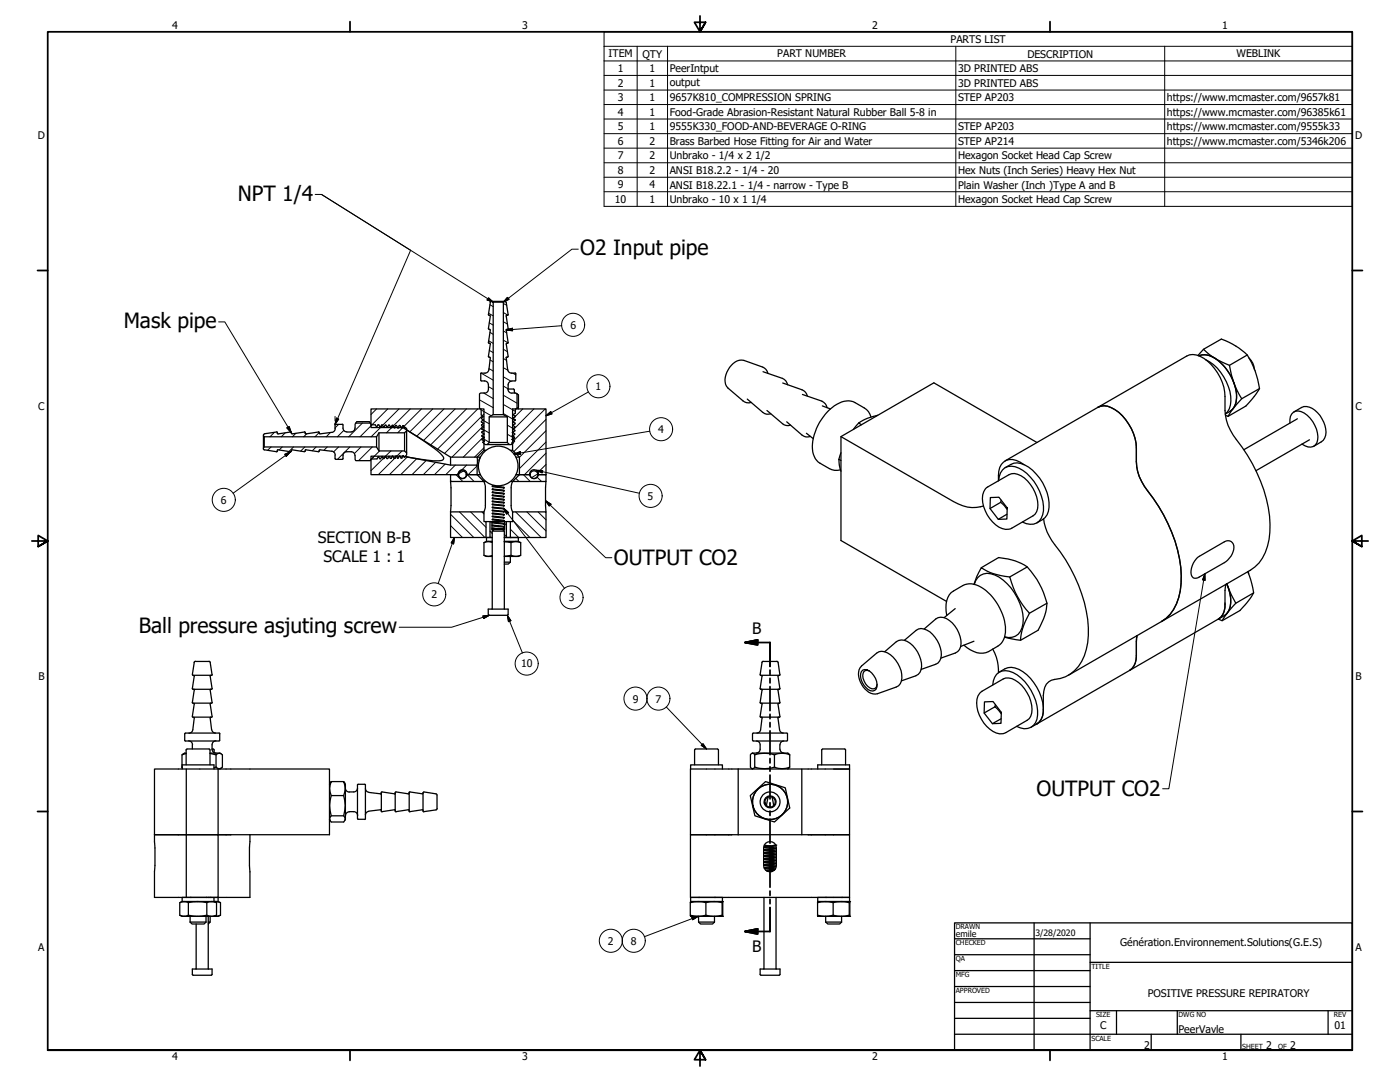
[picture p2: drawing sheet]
<svg xmlns="http://www.w3.org/2000/svg" width="559mm" height="432mm" viewBox="0 0 559 432" stroke-linecap="round" stroke-linejoin="round" font-family="sans-serif">
<!-- layer: Hatch (ANSI) -->
<g fill="none" stroke="#000" stroke-width=".4">
<path d="M195 125l1.8 1M195.1 136l1.7 1M195.3 128.8l1.5 .9M195.3 139.8l1.5 .9M195.5 121.6l1.3 .8M195.6 132.7l1.2 .7M200.9 139.4l1.6 .9M200.9 135.8l1.9 1M200.9 132.1l1.3 .7M200.9 128.4l1.7 .9M200.9 124.7l1.8 1.1M200.9 121.1l1.3 .8"/>
<path d="M191.4 159.6l5.4 3.1M192 148.9l4.8 2.8M193 156.8l3.8 2.3M194.9 154.3l1.9 1.1M195.1 147.1l1.7 1M195.6 143.6l1.2 .8M200.9 157.7l5.5 3.2M200.9 154.1l1.9 1.1M200.9 150.4l3.1 1.7M200.9 146.7l1.9 1.1M200.9 143.1l1.3 .7M204.7 148.9l1.2 .7"/>
<path d="M205.7 156.8l.7 .4M108.2 178.4l-1.4 1.3M109.5 172.5l-1.7 1.8M112.6 178.4l-1.2 1.2M113.9 172.7l-1.6 1.6M117.2 178.4l-1.8 1.7M118.1 172.9l-1.4 1.4M121.7 178.4l-1.7 1.6M122.4 173.1l-1.2 1.2M126.2 178.4l-1.5 1.5M127.4 172.7l-1.7 1.6M130.6 178.4l-1.3 1.3"/>
<path d="M131.9 172.6l-1.7 1.7M135.1 178.4l-2 2M135.2 169.4l-1.5 1.4M137.2 171.8l-2.5 2.5M139.6 178.4l-4.9 4.9M144.1 178.4l-2.6 2.6M144.7 168.8l-5.5 5.5M148.5 169.5l-4.8 4.8M148.6 178.4l-5.5 5.4M150.3 163.2l-2.2 2.2M151.5 180l-3.4 3.4M152.7 169.8l-4.6 4.5"/>
<path d="M154.7 163.2l-6.6 6.7M156 180l-3 2.9M159.3 163.2l-7.5 7.4M160.5 180l-9.5 9.4M161.2 170.2l-2.5 2.5M163.8 163.2l-9.6 9.5M168.2 163.2l-7.4 7.4M172.7 163.2l-9.1 9.1M177.2 163.2l-10.8 10.9M181.7 163.2l-12.6 12.6M186.2 163.2l-14.3 14.3M190.7 163.2l-16.1 16.1"/>
<path d="M192 163.6l4.1 2.3M192.3 171.1l3 1.7M192.7 175l2.6 1.5M192.8 167.8l2.5 1.3M193.2 178.7l-3.8 3.7M193.2 174.2l-8.3 8.2M193.2 169.7l-12.8 12.7M193.2 165.2l-15.8 15.8M200.9 165l4.6 2.8M200.9 161.4l4.8 2.7M202.5 173.3l2.7 1.6M202.5 169.7l2.3 1.3"/>
<path d="M208.7 163.2l-4.1 4.1M213.1 163.2l-8.5 8.6M217.6 163.2l-13 13.1M217.9 176.4l-10.6 10.6M217.9 171.9l-10.6 10.6M217.9 167.4l-12.8 12.8M148 183.4l-.4 .4M153.9 182.1l-5.8 5.7M157.5 182.9h.1M162.6 182.4l-7.2 7M166.3 183.1l-6.3 6.3M170.1 183.8l-5.6 5.6"/>
<path d="M173.9 184.5l-4.9 4.9M177.7 185.2l-4.3 4.2M179.8 191.8l.4 .4M181.7 185.6l-3.8 3.8M182 189.4l2.7 2.8M185.5 187.7l-2.6 1.5M186.2 185.6l-3.8 3.8M186.5 189.4l2.7 2.8M190.4 185.9l-3.5 3.5M205.9 190.9l1.2 1.3M208.9 189.4l2.7 2.8M214.3 190.4l1.9 1.8"/>
<path d="M214.8 189l-2.6 1.6M217.9 185.4l-3.4 3.4M217.9 180.8l-8.5 8.6M217.9 189.4v.1M179.8 214.2l.3 .3M179.8 209.7l4.8 4.8M179.8 205.2l9.3 9.3M183.4 204.3l10.1 10.2M187.8 204.3l6.2 6.1M192.3 204.3l.9 .8M195.6 212l.9 .9M196.2 208.2l.1 .1"/>
<path d="M201.3 213.2l.8 .9M201.4 208.9l.7 .7M203.7 211.2l3.3 3.3M204.6 207.6l6.9 6.9M205.8 204.3l10.2 10.2M210.3 204.3l7.6 7.6M214.8 204.3l3.1 3.2"/>
</g>
<!-- layer: Visible (ANSI) -->
<g fill="none" stroke="#000" stroke-width=".51">
<path d="M195.4 125.9l.2 .2-.7 5 .6 .3M195.4 131.4l.2 .3-.7 5 .6 .3M195.4 137l.3 .3-.8 4.9 .3 .3M195.5 125.9l-.6-.4 .7-4.8 .3-.4h.6l.3 .3v44.9l-1.5 .9v10.2l-.9 .8h-.8l-.9-.9 .7-.4M196.5 120.3h4.7M196.8 120.6h4.1M201.5 120.3l-.6 .3v44.9l1.6 .9v10.2l.8 .8h.8l.5-.5-.2-.1 1-.6v-.3l-1-.6 1-.5v-.3l-.9-.6 .9-.5v-.3l-.9-.6 1-.5-.9-.9 .9-.5v-.4l-.9-.5 .9-.5v-.4l-.8-.5 .9-.5v-.4l-.9-.5 1-.8-1-.6 1-.6v-1.7l.7-.3v-5.7l-.5-.4h-1.6M201.6 120.3l.5 .4 .7 4.8-.8 .6M202.1 126.2l.7 4.9-.7 .6 .7 5-.7 .6 .7 4.9-.5 .4M480.4 139.4l7.1-4.1a29 29 0 0 1 10.3 6.4 33.5 33.5 0 0 1 4.9 13.4l-2.1 3.1-3.3 3.9-7.1 4.1M191.9 149.2v2.6l.2 .2M192.1 148.8l-.3 .3"/>
<path d="M192.2 152a2.16 2.16 0 0 1 2.7 1.1v2.2a1.56 1.56 0 0 1-1.5 1.6l-1.6-.1-.4 .4v5.7l.6 .3 .1 2.4 .9 .6-.8 .6v.3l.8 .5-.8 .5v.4l.9 .5-.9 .5v.4l1 .5-.9 .9 .9 .5-.9 .6 .9 .8-.9 .6v.3l1 .5-.9 .6v.3l1 .6M195.1 147.5l-.3 .9a2.58 2.58 0 0 1-2.6 .5M195.2 142.6h.3M195.4 142.6l.2 .2-.5 4.8M202.1 142.8l.5 4.7 .4 .9a2.58 2.58 0 0 0 2.6 .5M202.3 142.5l-.3 .3M202.8 155.4l.6 1.2 .9 .3M202.8 155.3h2.1l.4 .3M204.3 152.1l-.9 .3-.5 .7-.1 2.2M204.3 152h1.3M205.3 155.6v1.2M205.6 148.8l.3 .3"/>
<path d="M205.8 151.8l-.2 .2M205.9 149.2v2.6M206.4 157.2l.5 .4v4.9l-.5 .4M298.3 159.3l6.2 5.3a3.2 3.2 0 0 0 3.2 .6M304.5 148.3l7.8 2.7a3.4 3.4 0 0 1 2.1 2.5M306.5 149a3.5 3.5 0 0 0-2.1-2.5l-7.5-2.7a6.3 6.3 0 0 0-6.8 4.7l-.3 1a5.2 5.2 0 0 0 .8 5.4l6 5.1a3.3 3.3 0 0 0 3.2 .6M312.4 152.8l7.8 2.8a3.5 3.5 0 0 1 2.1 2.5M320.3 157.4l7.7 2.7a3.7 3.7 0 0 1 2.1 2.6M478.2 141.9l2.2-2.5a28.8 28.8 0 0 0 10.3 6.4l1.8 7M481.3 143.6a18.9 18.9 0 0 1 9.8 18.1l-.4 1.4-1.6 2.1 1.9-1.1M492.5 152.8a17.8 17.8 0 0 0-10.3-11.1l-1.4-.2-2.3 .5a8.1 8.1 0 0 1 8.7 2.7 19.5 19.5 0 0 1 6.3 14.6 6.2 6.2 0 0 1-2.5 4.8M492.5 152.8a11 11 0 0 1-.2 10.2l-1.3 1.1"/>
<path d="M492.5 152.8l3.1 6.3-3.3 3.9-2.1 3.2-1.1-.5M497.8 141.7l-7.1 4.1M498.5 142.8a6.9 6.9 0 0 1 2.2 4.6M502.7 155.1l-7.1 4M105.1 179l.5 .6M105.2 179l.3-.6h44.8l1 1.6h10.2l.8 .8v.7l-.9 1-.5-.6M105.2 174v4.7M105.5 174.3v4.1M105.6 179.5l4.8 .8 .3-.3M110.4 172.3l.3 .3M110.7 172.7v.2M110.7 179.8v.2"/>
<path d="M111 179.5l5 .8M111 179.5l-.3 .2M116 172.4l-5 .8-.3-.3M116 172.3l.3 .3M116.3 172.7v.2M116.3 179.8v.2M116.3 179.7l.3-.2 4.9 .8M116.3 180l-.3 .3M121.5 172.3l.4 .6M121.5 172.4l-4.9 .7-.3-.2M121.9 179.8l-.4 .4M122.1 179.5l5 .8 .3-.5"/>
<path d="M122.1 179.5l-.3 .2M127.1 172.3l.3 .2v.4M127.1 172.4l-5 .8-.3-.3M127.4 179.7l.3-.2 4.7 .6M132.4 172.5l-4.7 .6-.3-.2M133.7 169.6v1.5M133.8 171l-.6 1.2-.8 .4M133.8 169.6l.2-.2 2.6-.1 .3 .3M136.9 169.6a2.28 2.28 0 0 0 .6 2.5l.9 .2M138.4 172.4h1.8M140.2 172.3l1.2-.6 .6-2.9h5.8l.3 .7h1.7l.5 .9 .6-.9h.3l.6 1 .8-.9 .6 1 .5-.9h.4l.5 .9 .5-.9h.3l.6 .9 .5-.9h.3l.6 1 .5-.9h.3l.6 1 .6-1 .8 1 .6-.9h.3l.5 .9 .2-.2 .5 .5v.8l-.8 .8h-10.2l-1 1.6h-44.8l-.3-.3v-.6l.4-.2 4.8-.8M142 168.8l.4-.5h5l.4 .5"/>
<path d="M148.1 163.2h45.1v16.5l-2.8 2.7h-10.6l-19-11.8h-12.7zM150.3 174.3v4.1M151.3 172.7v7.3M156 170.6h.1M157.5 170.6l-.1 .1M158.8 170.8h.1M158.9 170.6l-.1 .2M160.2 170.8h.1M160.3 170.6v.2M161.5 172.7v7.3M162.3 171.6l10 6.6a9.7 9.7 0 0 1 4.8 4.8l-.3 .5a14 14 0 0 1-7.6 0l-7.5-1.3M162.3 171.9v8.9"/>
<path d="M193.2 179.7h.7M193.2 176l.2 .1M193.2 174.6h.1M193.2 173.2h.1M193.2 171.8h.1M194.4 177.4h8.9M195.3 166.4h7.2M195.3 176.6h7.2M196.8 165.5h4.1M203.8 179.7h.8M204.4 175.3l.2 .2M204.5 173.9l.1 .2"/>
<path d="M204.5 172.6h.1M204.5 172.5v.1M204.6 163.2h13.3v26.2h-3.2h3.2v2.8h-13.3l2.7-2.8h4.3h-4.3v-7l-2.7-2.7zM206.9 162.6v.6M306.1 163.8l6.3 5.3a3.2 3.2 0 0 0 3.1 .6M314 168.3l6.2 5.4a3.3 3.3 0 0 0 3.3 .5M321.9 172.9l2.7 2.2M328.2 162l3.3 1.2M335.7 174.2l44.9 26a14.1 14.1 0 0 0 12 1.7M342.7 168.8l-2.1 2.6M342.7 168.8l1.2 .7M347.7 166.4a5.7 5.7 0 0 0-2.7-3.6l-3.8-2.1a8.3 8.3 0 0 0-9.1 2 20.6 20.6 0 0 0-7.7 17.7l1 2.7 .6 .7a17.4 17.4 0 0 0 6 3.7l1.1 .2 2.4-.2"/>
<path d="M350.3 165.7l-4.1 1.2-3.5 1.9M413.9 176.6l-41.2-23.8-37 21.4v41.5l42.1 24.3M438.2 162.6a6.1 6.1 0 0 1 6.9 .9 20.3 20.3 0 0 1 8.5 15.3 22.8 22.8 0 0 0 2.1 13.4l1.1 1.9a62.7 62.7 0 0 1 14.7 35.6 21.7 21.7 0 0 1-6 17.1l-1.9 1.2M438.2 162.6l35.4-20.5a7.5 7.5 0 0 1 8.4 2 19.8 19.8 0 0 1 6.9 14.1 22.1 22.1 0 0 0 4.6 17.2 59.7 59.7 0 0 1 13.4 33.8 21.6 21.6 0 0 1-6 17.1l-1.9 1.3-72.5 41.8M438.2 162.6l-37.1 21.4M514.9 168.8a4.1 4.1 0 0 1 2.2-4.7 7.4 7.4 0 0 1 6.8 4.1 9.9 9.9 0 0 1 1.7 8.6 3.7 3.7 0 0 1-5.9 .4M516.4 164.4l3.1-1.8a5.6 5.6 0 0 1 6.4 2.1 10.1 10.1 0 0 1 2.9 10.1l-.6 .9-.8 .6-3 1.8M517.8 167.1l-21.3 12.4M522.7 175.5l-21.4 12.3M132.4 180l1.1 .7 .3 .9M133.7 181.6v1.5M133.8 183l2.9 .3 .2-.3"/>
<path d="M148.1 182.1h12.7l19 3.5h10.6v3.8h-4.3h4.3l2.8 2.8h-13.4v-2.8h3.3h-35zM156.7 182v.1M158.1 181.9v.2M159.5 181.9l-.1 .2M160.8 182.1h.3M160.9 181.9l-.5 .9h-.3l-.6-.9-.8 1-.6-1-.6 1h-.3l-.5-.9-.6 .9h-.3l-.5-.8-.6 .9h-.3l-.5-.9-.9 .9-.5-.9-.6 1h-.3l-.6-.9-.5 .9-2.4 .1-.3 .6h-5.8l-.4-2.5-.5-.7-.9-.3-2.7 .3a2.33 2.33 0 0 0-.6 2.5M160.9 181.9l-.1 .2M179.8 182.4v3.2M179.8 192.2v12.1M190.4 189.4h1.4M191.7 182.6l-.5 1.4M191.8 182.4h-1.4v3.2"/>
<path d="M193.9 192.2h-.7l.5 2v8.1l-.5 2M196.5 198.8h.3zM196.5 197.7h.3zM196.5 196.5h.3zM196.5 195.3h.3zM196.5 194.1h.3zM196.5 198.8l.3 .3 4.2 .4M196.5 197.7l4.5 .7M196.5 196.5l4.5 .7M196.5 195.3l4.5 .7M196.5 194.1l4.5 .7M196.8 198.8l4.2 .4 .2 .3"/>
<path d="M196.8 200l4.2 .4 .2 .3M196.8 197.5l4.4 .7M196.8 196.3l4.4 .7M196.8 195.1l4.4 .7M196.8 193.9l4.4 .7M200.9 199.5h.3zM200.9 198.2h.3zM200.9 197h.3zM200.9 195.8h.3zM200.9 194.6h.3zM203.8 192.2h.8l-.6 2v8.1l.6 2M206 189.4h1.3"/>
<path d="M206 182.4h1.3M217.9 192.2v12.1M334.8 183.3l.2 2.4 .7 2.4M334.8 183.3l.9 .5M335.7 180.7l-.9 2.6M393.3 195.1l9.5-5.7a6.6 6.6 0 0 1 7.3 2.6 12.8 12.8 0 0 1 3.7 12.2l-1.5 1.7-8.5 4.9a5.7 5.7 0 0 1-6.4-1.4 14.1 14.1 0 0 1-5.2-11.9zM395.3 198.6l3.4-.2 3.3 4.3-.1 4.4-3.4 .2-3.3-4.4zM398.6 191.8a5.2 5.2 0 0 1 6.5-5.6 18.6 18.6 0 0 1 11.4 17.6 5.3 5.3 0 0 1-2.8 4.9 5.3 5.3 0 0 1-5.6-.4M399.6 199.6l-.2 .9M401.2 186.6a7 7 0 0 1 9.4-.2 19 19 0 0 1 7.9 17.6 6.6 6.6 0 0 1-4.6 4.7M408.8 185.5a7.9 7.9 0 0 0-7.2-1.8 5.9 5.9 0 0 0-3.1 6.1v2.1M179.8 204.3h13.4v3.9h.8v6.3h-14.2z"/>
<path d="M194 208.2h1.6M194.2 216.1h2.3zM194.2 214.5v1.6M194.2 216.1l-.9 .4M196.3 208.2h-.7v6.3h.9h-2.5M196.3 208.2v3.1l.7 .2M196.3 208.2h5.1M196.5 200h.3zM196.5 201.2h.3zM196.5 202.4h.3zM196.5 203.6h.3zM196.5 204.9h.3z"/>
<path d="M196.5 206.1h.3zM196.5 207.3h.3zM196.5 208.5h.3zM196.5 209.7h.3zM196.5 211.3h.3zM196.5 210.9l.6 .2M196.5 200l.3 .3 4.2 .4M196.5 201.2l.3 .3 4.2 .4M196.5 202.4l.3 .3 4.2 .4M196.5 203.6l.3 .3 4.2 .4M196.5 204.9l.3 .2 4.2 .4M196.5 206.1l4.5 .7"/>
<path d="M196.5 207.3l4.5 .7M196.5 208.5l4.5 .7M196.5 209.7l4.5 .7M196.5 216.5a3.5 3.5 0 0 0-3.3 0v5.1a3.5 3.5 0 0 0 3.3 .1M196.5 212l.6-.7h3.6l.6 .7M196.5 212l-.1 31.1M196.5 211.3h.1M196.5 212h4.8M196.7 210.7v.3zM196.7 211.1h.4M196.8 201.2l4.2 .4 .2 .3M196.8 202.4l4.2 .4 .2 .3"/>
<path d="M196.8 203.6l4.2 .4 .2 .3M196.8 204.8l4.2 .4 .2 .3M196.8 206l4.4 .6M196.8 207.1l4.4 .7M196.8 208.3l4.4 .7M196.8 209.5l4.4 .7M196.8 210.8h.3M197 211.3h.1M197.1 210.8l.1 .5M197.1 211.1l3.9 .2M197.1 210.8l4.1 .3M200.7 211.3h.1"/>
<path d="M200.9 211.1h.3zM200.9 200.7h.3zM200.9 204.3h.3zM200.9 205.5h.3zM200.9 206.6h.3zM200.9 207.8h.3zM200.9 209h.3zM200.9 210.2h.3zM201.1 201.7v.3zM201.1 202.9v.3zM201.3 216.1h5.6M201.3 212l.1 31.1"/>
<path d="M202.1 208.2h-.7v3.1l-.6 .2M202.1 208.2v6.3h-.8h5.6v1.6M202.1 208.2h1.6M202.1 214.5h1.6M204 216.5v5.1M204.6 204.3h13.3v10.2h-14.2v-6.3h.9zM206.9 216.1l.9 .4a4.4 4.4 0 0 0-3.8 0l-2.7-.3M207.8 216.5v5.1M399.4 200.5l2.6 2.8M399.4 200.5l-4.2 2.4M401.9 205.2l-3.4 2.1M416.6 207.1a19.9 19.9 0 0 0 4.3 10.2 59.8 59.8 0 0 1 13.5 33.1 22.5 22.5 0 0 1-5.5 17.2 12.5 12.5 0 0 1-8 3.5 4.9 4.9 0 0 0-4.3 4.7l-.2 7.3a6.3 6.3 0 0 1-2.6 5.8"/>
<path d="M193.3 221.7l.9 .4h2.3M201.3 222.1a6.1 6.1 0 0 1 4.6 0l1.9-.5-.9 .5zM201.3 224.3h2.4M203.7 224.3l-.8 .8h-1.6M203.7 222.1v2.2M388.7 233.2l1.1-3 1.9-3.6a23.3 23.3 0 0 0 11.3 3.7 33.7 33.7 0 0 0 7.9 14.4 23.5 23.5 0 0 0-3.5 10.8l-6.5-1.2M388.9 233.2a5.5 5.5 0 0 1 8.2-3.7 21 21 0 0 1 11.2 19.4 5.5 5.5 0 0 1-7.3 5.2M391.7 226.6l6.9-4.1a23 23 0 0 1 11.4 3.8 33.7 33.7 0 0 1 7.9 14.4 23.5 23.5 0 0 1-3.6 10.8l-6.9 4M410 226.3l-7 4M478 222.4l10.7-6.2a2.51 2.51 0 0 1 3 .1 2.51 2.51 0 0 1 .7 3l-1 2.6-2 2.2-10.7 6.2a1.99 1.99 0 0 1-2.4 .3 1.99 1.99 0 0 1-.9-2.3l.2-1.7 .7-1.9zM489.3 233.2l-.4 2.4v5.6a6.3 6.3 0 0 1-2.6 5.8M489.6 233a13 13 0 0 1 .8 10.8l-.8 1.1-1 .8a7.1 7.1 0 0 0 2.6-7.3z"/>
<path d="M489.7 233l1.9 4.6 1.7 3.1-3.4 3.9-2.1 3.1-1.5-.6M498 228.2l1.2 3 1.2 5.4-2.8 4-2.7 3-7.1 4.1M498.2 228l.2 1M500.4 236.6l-7.1 4.1M194.9 245.2v-2.1h7.9v2.1l-.3 .4h-7.2l-.4-.4M361 255.5l4.6-3.9a5 5 0 0 1 6.6 1.6 10.1 10.1 0 0 1 2.9 10.5l-.7 .9-1 .5-5.7 2M368.9 251l4.6-4a5 5 0 0 1 6.6 1.6 10.2 10.2 0 0 1 2.9 10.6l-1.7 1.4-5.8 2M377.9 245.6a10.1 10.1 0 0 1 1.8-9.1 17.2 17.2 0 0 1 6.3-3.4 10.9 10.9 0 0 1 9.4 4.3 20.3 20.3 0 0 1 5.7 16l-.5 1.9-1 1.5a19.9 19.9 0 0 1-6.1 3.7 9.2 9.2 0 0 1-8.8-3M381.3 242.9l-4.5 3.6M388.7 255.9l-5.3 2.1M396.2 259a17.8 17.8 0 0 1 2.3 9.5M417.9 240.7l-7 4"/>
<path d="M453.8 253.7l-.2 1.1a34.7 34.7 0 0 1-.5 9.8l-1.2 2.2-1 .7M486.3 247l-35.4 20.5M488.6 245.7l-2.3 1.3M488.9 240.6a6.9 6.9 0 0 1-2.6 6.4M76.8 274.8l.3 .3h7.3l.3-.3M77.3 269.6l.2 .2-.7 5M77.3 275l.3 .3M77.5 264.4l.5-.5 5.7 .1 .2 .4 .7 4.8M77.5 264.4l-.7 4.8M77.5 275.3l-.7 5.1M84.2 269.5l-.3 .3 .7 5M84.2 275l-.3 .3 .7 5.1"/>
<path d="M84.7 269.2l-.2 .3h-7.4l-.3-.3M303.4 274.8l.3 .3h7.3l.3-.3M303.9 269.6l.3 .2-.8 5M303.9 275l.3 .3M304.2 275.3l-.8 5.1M310.8 269.6l-.2 .2 .7 5M310.8 275l-.3 .3 .8 5.1M311.3 269.2l-.1 .3h-7.6l.6-5.4 .4-.2 5.7 .1 .3 .4 .7 4.8M343.9 268a2.48 2.48 0 0 1 4 .5 6 6 0 0 1 1.8 6.5 2.46 2.46 0 0 1-4.1-.6 6 6 0 0 1-1.7-6.4zM343.9 265.8l6-5.1a5 5 0 0 1 6.6 1.6 9.8 9.8 0 0 1 2.8 10.6l-.7 .8-.9 .5-7.5 2.7a6.3 6.3 0 0 1-6.8-4.7l-.4-1.1a5.2 5.2 0 0 1 .9-5.3zM347 267.8l-.9-.3a1.71 1.71 0 0 0-1.7 2.1 5.4 5.4 0 0 0 4.4 5.3l.6-.3 .7-1.5M353.1 260.1l4.7-4a5 5 0 0 1 6.6 1.6 10.2 10.2 0 0 1 2.8 10.6l-1.6 1.4-5.8 2"/>
<path d="M391 276.7l1-.9 8.4-4.8a6.5 6.5 0 0 1 7.4 2.5 13 13 0 0 1 3.6 12.3l-.6 1-.8 .7-8.5 4.9a5.5 5.5 0 0 1-6.4-1.4 13.1 13.1 0 0 1-4.8-13.3zM396.2 273.4a5.3 5.3 0 0 1 2.5-5.1 5.3 5.3 0 0 1 5.7 .1 18.8 18.8 0 0 1 9.5 18.6 5.1 5.1 0 0 1-8.1 2.9M398.8 268.2a7 7 0 0 1 9.4-.2 18.8 18.8 0 0 1 8 17.6l-1.4 2.5-1 .8M450.9 267.5l-37.1 21.4M73.7 292.8v2.6l.3 .3M74 292.5h13.4M74 295.7h13.4M74 292.6l-.2 .2M74.6 299l-.3 .3v5.9M74.7 298.9h8.8M75.3 295.7l.9 .3 .6 1.2M76.8 297.2v1.7"/>
<path d="M76.8 280.3l.3 .4M76.9 291.2l-.6 1.2-.9 .2M77 280.6h7.4M77 286.2h7.4M77.3 286.3l.2 .2-.5 4.7M77.3 280.7l.2 .2-.7 5 .3 .4M83.5 299l.3 .3v5.9M84.2 280.6l-.3 .3 .7 5M84.2 286.2l-.3 .3 .6 4.7M84.5 291.2l.4 .8 1.1 .5M84.6 297.2v1.8M84.6 298.9h.5"/>
<path d="M84.6 299l.7 1.2 .9 .3M84.7 280.3l-.3 .4M84.7 285.9l-.3 .4M85.1 299l.4 .3v1.1M86.2 295.7l-1.3 .6-.3 .9M87.5 292.5l.3 .3M87.7 292.8v2.6l-.2 .3M277.6 298.9h8.8M277.6 299l-.4 .3v5.9M286.4 299l.4 .3v5.9M300.4 292.8v2.7M300.4 295.4l.2 .3"/>
<path d="M300.6 295.7h13.5M301.9 295.7l.9 .3 .5 .7 .1 2.3M303.4 299l-.6 1.2-.9 .3M303.4 280.3l.3 .4M303.6 291.2l-.7 1.1-.8 .2M303.7 280.6h7.3M303.7 286.2h7.3M303.9 280.7l.3 .2-.8 5 .3 .4M303.9 286.2l.3 .3M304.2 286.5l-.6 4.7M310.8 280.7l-.2 .2 .7 5M310.8 286.2l-.3 .3 .6 4.7"/>
<path d="M311.2 291.2l.3 .8 1.1 .5M311.3 297.2v1.8M311.3 280.3l-.2 .4M311.3 285.9l-.2 .4M311.3 299l.3 .9 1.2 .6M312.8 295.7l-.8 .3-.7 1.2M314.1 292.5l-13.5 .1-.2 .2M314.1 292.6l.2 .2M314.3 292.8v2.6l-.2 .3M328.3 299l-.3 .3v5.9M328.4 298.9h8.8M337.2 299l.3 .3v5.9"/>
<path d="M392.9 280.1l3.5-.1 3.3 4.3-.2 4.4-3.4 .1-3.3-4.3zM397.1 282.1l2.6 2.8M397.1 282.1l-4.3 2.4M397.3 281.2l-.2 .9M399.6 286.8l-3.5 2M413.8 288.9l-2.3 1.3M72.6 306.1h.1M72.6 301.2v4.9M72.7 306.9h-11v26.2M74.3 300.5h-.6l-1.1 .7 1.7-.5M74.4 306.9v51.2M83.8 300.7l2.4 .5a1.59 1.59 0 0 1 2.6 0v4.9a1.59 1.59 0 0 1-2.6 0"/>
<path d="M83.8 300.5h4l.4 .3M85.4 306.9v-1.7h-12.7v1.7h58.8v26.2h-69.8M86.2 306.1l-.8 .3M86.2 301.2v4.9M87.1 306.9v26.2M88.2 306.6l-.4 .3M131.5 313l.7-1.1a6.5 6.5 0 0 0 0 5.6 13.1 13.1 0 0 0 0 8.1l-.2 .3a1.42 1.42 0 0 0 .2 2.1h5l.2-.3a1.43 1.43 0 0 0-.2-2.1 13.1 13.1 0 0 0 0-8.1 6.5 6.5 0 0 0 0-5.6l.7 1.1v14l-.3 .5M132.2 317.5h5M132.2 311.9h5M137.9 314.5l.6 1.3 .9 .3M142.7 314.5l-.3 .9-.7 .6h-2.3M142.9 313h2.7l.3 .3v13.4l-.3 .3h-2.7"/>
<path d="M143 313l-.3 .3v13.4M145.9 314.7l.2 .8 1.1 .7M147.2 316.2l4.7 .7 .3-.3M157.8 316.6l-.3 .3-5-.9-.3 .2v7.6l.3 .2M163 316.8l-5.2-.6-.1 7.5 .4 .3M163.3 316.3l.3-.3 5 .8 .2-.2M163.3 316.3v7.4M163.3 316.6l-.3 .3M168.8 316.3v7.4l.4 .3M169.2 316l5.2 1.1v5.6M169.2 316.1l-.3 .2M275.6 306.9v26.2h6.3"/>
<path d="M275.6 306.9h19M275.7 306.9v-1.7h12.7v1.7M294.6 306.9h25.4v26.2h-25.4M294.6 306.9v26.2M299.5 317.5l6.1-5.6 7.8 2.5 1.8 8.1-6.1 5.5-7.8-2.4zM300 300.7l14.4-.2 .8 .7M300 306.7l.4 .2M301.2 306.1a12.5 12.5 0 0 0 7.9 0 7.6 7.6 0 0 0 6.1 0l-.8 .8M301.2 301.2v4.9M306.6 318.1l-.7 3.3M308.2 318.1l.6 3.3M309.1 301.2v4.9"/>
<path d="M315.2 301.2a7.6 7.6 0 0 0-6.1 0 12.5 12.5 0 0 0-7.9 0 .9 .9 0 0 0-.8-.6 .9 .9 0 0 0-.9 .6v4.9a.9 .9 0 0 0 .9 .7 .9 .9 0 0 0 .8-.7M315.2 301.2v4.9M320 306.9h19.1M326.4 306.9v-1.7h12.7v1.7M332.7 306.9h6.4M339.1 306.9v26.2h-6.4M61.7 333.1v25h12.7M74.4 333.1h12.7v25h-12.7M99.8 333.1v25h-12.7M131.5 327l.3 .5M132.2 325.6h5M139.4 323.9l2.3 .1 .7 .6 .3 .9"/>
<path d="M139.4 324l-.9 .3-.6 1.2M142.7 326.7l.3 .3M147.2 323.8l-.8 .3-.5 1.2M152.2 323.4l-.3-.2-4.7 .5M157.8 323.4l-.3-.2-5 .7M163 323.2l.3 .2M163 323.2l-4.9 .7M163.3 323.7l.3 .3M168.6 323.2l.3 .2M168.6 323.2l-5 .7M174.5 322.7l-.5 .5-4.8 .7M281.9 333.1h-6.3v25h63.5v-25h-6.4"/>
<path d="M281.9 333.1h12.7M305.1 337.2l2.3 .4M305.6 336.5a2.54 2.54 0 0 1 2.7-.5 2.54 2.54 0 0 1 1.6 2.4v7a2.54 2.54 0 0 1-2.6 2.5 2.54 2.54 0 0 1-2.5-2.5v-7l.2-1zM305.8 339.2l3.2 .3 .8 .3-.3 .2-4.3 .5M305.8 338l4 .6-.3 .2-4.3 .5M308.9 337.4h.1M309.5 339.7l-4.3 .5-.2 .2 3.9 .6M309.5 338.5l-4.3 .5-.2 .2 3.9 .6M309.5 337.3l-4.3 .5-.2 .2 .8 .3 3.1 .3M309.6 337.2l-.8 .2M309.8 337.4l-4.6 .7M320 333.1h12.7"/>
<path d="M72.7 359.8v-1.7h12.7v1.7h1.7M72.7 359.8h12.7M72.7 359.8l-.8 .4M85.4 358.1h1.7v1.7M85.4 359.8l1 .4a4.4 4.4 0 0 0-3.9 0 15.5 15.5 0 0 0-7.3 0 3.5 3.5 0 0 0-3.4 0v5.1l1.7 .4M85.4 359.8h1.7M85.5 359.8l1.6 .1 .9 .3-.9-.4M275.7 359.8v-1.7h12.7v1.7M275.7 359.8h12.7M275.7 359.8l-.2 .4a11.1 11.1 0 0 1 6.2 0 12 12 0 0 1 6.5 0l.2-.4M288.4 359.8v5.9M304.9 358.1l-.1 28.6"/>
<path d="M305.1 346.6l3.8 .4M305.8 345.2l3.7 .4 .3 .2-4.6 .7M305.8 346.4l3.7 .4M305.8 344l3.7 .4 .3 .2-4.6 .7M305.8 342.8l3.2 .3 .8 .3-4.6 .7M305.8 341.6l3.2 .3 .8 .3-4.6 .7M305.8 340.4l3.2 .3 .8 .3-.3 .2-4.3 .5M306.2 347.7l1.9 .2M309.1 347.3l-3 .3M309.4 347l-3.7 .3M309.5 345.7l-4.5 .6M309.5 344.5l-4.5 .7 .2 .2 3.7 .4"/>
<path d="M309.5 343.3l-4.5 .7 .2 .2 3.7 .4M309.5 342.1l-4.5 .7 .2 .2 3.7 .4M309.5 340.9l-4.3 .5-.2 .2 3.9 .6M309.8 358.1v28.6M326.4 359.8v-1.7h12.7v1.7M326.4 359.8h12.7M326.4 359.8l-.1 .4a11.1 11.1 0 0 1 6.2 0 11.8 11.8 0 0 1 6.5 0l.1-.4M339.1 359.8v5.9M71.9 365.3l1.6 .4M73.5 365.7h11.9M73.5 365.7l1.7-.4a15.5 15.5 0 0 0 7.3 0 4.4 4.4 0 0 0 3.9 0l-1 .4M75.2 360.2v5.1"/>
<path d="M75.9 368l.7 .7h4.9l.7-.7M75.9 368h6.3M75.9 365.7v2.3M78.3 368.7l-.1 18M82.2 365.7v2.3M82.5 360.2v5.1M83.1 368h.8l-.8 .7M83.1 365.7v21M83.9 365.7v2.3M85.5 365.6l2.5-.3-.9 .4h-1.7M86.4 360.2v5.1M88 360.2v5.1"/>
<path d="M275.5 365.3a11.1 11.1 0 0 0 6.2 0 12 12 0 0 0 6.5 0l.2 .4h-12.7zM275.5 360.2v5.1M278.8 368l.8 .7h4.8l.8-.7M278.8 368h6.4M278.8 365.7v2.3M281.7 360.2v5.1M285.2 365.7v2.3M288.2 360.2v5.1M326.3 365.3a11.1 11.1 0 0 0 6.2 0 11.8 11.8 0 0 0 6.5 0l.1 .4h-12.7zM326.3 360.2v5.1M329.6 368l.8 .7h4.8l.7-.7M329.6 368h6.3"/>
<path d="M329.6 365.7v2.3M332.5 360.2v5.1M335.9 365.7v2.3M339 360.2v5.1M76.8 386.7h7.8v2.3l-7.7 .1zM83.1 386.6l.1 .1M309.8 386.6v.1M311 389.2l-7.4-.1-.2-2.4h7.9v2.1l-.3 .4"/>
<circle cx="184.6" cy="189.5" r="1.56"/>
<circle cx="184.6" cy="189.2" r="1.75"/>
<circle cx="198.9" cy="186" r="7.9"/>
<circle cx="213.1" cy="189.5" r="1.56"/>
<circle cx="213.1" cy="189.2" r="1.75"/>
<circle cx="307.4" cy="320" r="2.06"/>
<circle cx="307.4" cy="320" r="2.38"/>
<circle cx="307.4" cy="320" r="4"/>
<circle cx="307.4" cy="320" r="7"/>
</g>
<g fill="#000">
<circle cx="156" cy="170.6" r=".25"/>
<circle cx="157.4" cy="170.7" r=".25"/>
<circle cx="158.8" cy="170.8" r=".25"/>
<circle cx="160.2" cy="170.8" r=".25"/>
<circle cx="204.4" cy="176.8" r=".25"/>
<circle cx="204.4" cy="175.4" r=".25"/>
<circle cx="204.5" cy="174" r=".25"/>
<circle cx="204.5" cy="172.5" r=".25"/>
<circle cx="204.6" cy="171.1" r=".25"/>
<circle cx="203.7" cy="214.5" r=".25"/>
<circle cx="309.6" cy="337.2" r=".25"/>
<circle cx="75.9" cy="358.1" r=".25"/>
<circle cx="82.2" cy="358.1" r=".25"/>
<circle cx="83.1" cy="358.1" r=".25"/>
<circle cx="83.9" cy="358.1" r=".25"/>
<circle cx="275.7" cy="359.8" r=".25"/>
<circle cx="278.8" cy="358.1" r=".25"/>
<circle cx="285.2" cy="358.1" r=".25"/>
<circle cx="288.4" cy="359.8" r=".25"/>
<circle cx="326.4" cy="359.8" r=".25"/>
<circle cx="329.6" cy="358.1" r=".25"/>
<circle cx="335.9" cy="358.1" r=".25"/>
<circle cx="339.1" cy="359.8" r=".25"/>
<circle cx="275.7" cy="365.7" r=".25"/>
<circle cx="288.4" cy="365.7" r=".25"/>
<circle cx="326.4" cy="365.7" r=".25"/>
<circle cx="339.1" cy="365.7" r=".25"/>
</g>
<!-- layer: Section Line (ANSI) -->
<g fill="none" stroke="#000" stroke-width=".7">
<path d="M297.4 256.4l5-1v2zM297.4 256.4h9.9v9.5M307.3 267.4v1.8M307.3 270.7v1.8M307.3 274v9.6M307.3 285.1v1.7M307.3 288.4v1.7M307.3 291.7v9.5M307.3 302.7v1.8M307.3 306v1.8M307.3 309.3v9.5M307.3 320.4v1.7"/>
<path d="M307.3 323.7v1.7M307.3 326.9v9.6M307.3 337.9v1.9M307.3 341.2v1.9M307.3 344.6v9.5M307.3 355.6v1.8M307.3 358.9v1.8M297.4 371.7l5-1v2zM307.3 362.2v9.5h-9.9"/>
</g>
<path d="M297.4 256.4l5-1zM297.4 256.4l5-1v2zM297.4 371.7l5-1zM297.4 371.7l5-1v2z" fill="#000" stroke="#000" stroke-width=".7"/>
<!-- layer: Symbol (ANSI) -->
<g fill="none" stroke="#000" stroke-width=".4">
<path d="M241.1 18.5v-5.8h298.7v5.8M241.1 18.5h298.7v5.8M241.1 18.5v63.9h298.7v-58.1M254.3 18.5v63.9M266.4 18.5v63.9M381.5 18.5v63.9M464.9 18.5v63.9M241.1 24.3h298.7M241.1 30.1h298.7M241.1 35.9h298.7M241.1 41.7h298.7M241.1 47.5h298.7"/>
<path d="M241.1 53.3h298.7M241.1 59.1h298.7M125.8 77.6h2.5l35.6 22.3-30.2 69.5M128.3 77.6l68.5 43M241.1 65h298.7M241.1 70.7h298.7M241.1 76.5h298.7M230.8 99.4h-2.5l-27.4 21.2M195 118.9l1.8 1.7-2.4-.9zM202.6 118.7l.6 .7-2.3 1.2zM87.2 128.5h2.5l26.6 44.2M202.1 131.7l2.4-.7 .1 1z"/>
<path d="M224.2 130l-22.1 1.7M234.9 156.4l-17 9.5M114.6 170.8l.8-.6 .9 2.5zM133.7 166.2v1.8M134.3 166.9l.9 .4-1.5 2.1zM217.9 165.9l1.9-1.6 .5 .9zM259.3 172.1l-54.1 9.1M113.7 181.3l2.3-1-1.8 1.8zM116 180.3l-23 16.5M205.2 181.2l2.4-.9 .2 1zM214.1 187.7l2.5 .1-.2 .9zM214.1 187.7l41.1 9.1"/>
<path d="M217.7 199.8l2.2 1.4-.7 .7zM217.7 199.8l24 22.8h2.5M181.4 214.5l-.4 2.5-.9-.3zM181.4 214.5l-6.5 18.4M201.1 202.9l1.9 1.7-.8 .6zM201.1 202.9l24.3 31.9M480.9 229v2.6l-.9-.2zM480.9 229l-14.4 85.8h-2.4M192.7 245.8l2.6-.2-2.3 1.2zM195.3 245.6l-15 4.7h-21M202.5 245.6l1.4 2.1-1 .4zM202.5 245.6l6 15"/>
<path d="M265.9 282.1l16.1 16.8M279.9 297.4l.7-.6 1.4 2.1zM248.4 375.4a4.6 4.6 0 0 0-6.7-4.1 4.6 4.6 0 0 0-.7 7.8 4.6 4.6 0 0 0 7.3-2.8l.1-.9M257.6 375.4a4.6 4.6 0 0 0-6.7-4.1 4.6 4.6 0 0 0-.7 7.8 4.6 4.6 0 0 0 7.3-2.8l.1-.9M276.1 366.1l2.5-.4-2.1 1.3zM278.6 365.7l-21.4 8.1"/>
<circle cx="228.8" cy="129.6" r="4.6"/>
<circle cx="238.9" cy="154.1" r="4.6"/>
<circle cx="263.9" cy="171.3" r="4.6"/>
<circle cx="89.3" cy="199.5" r="4.6"/>
<circle cx="259.7" cy="197.9" r="4.6"/>
<circle cx="173.3" cy="237.2" r="4.6"/>
<circle cx="228.1" cy="238.4" r="4.6"/>
<circle cx="210.2" cy="264.8" r="4.6"/>
<circle cx="253.7" cy="278.8" r="4.6"/>
<circle cx="262.8" cy="278.8" r="4.6"/>
</g>
<!-- layer: Border (ANSI) -->
<g fill="none" stroke="#000" stroke-width=".7">
<path d="M139.7 8.6v4.1M279.4 6.3v6.4l-2.2-3.8h4.4l-2.2 3.8 2.2-3.8M419.1 8.6v4.1M15 107.9h4M539.8 107.9h4M12.7 215.9h6.3l-3.8-2.2v4.4l3.8-2.2-3.8 2.2M546.1 215.9h-6.3l3.8-2.2v4.4l-3.8-2.2 3.8 2.2M15 323.8h4M539.8 323.8h4M19 419.1v-406.4h520.8v406.4h-520.8h520.8M139.7 419.1v4.1M419.1 419.1v4.1"/>
<path d="M281.6 422.9l-2.2-3.8 2.2 3.8h-4.4l2.2-3.8v6.3"/>
</g>
<!-- layer: Title (ANSI) -->
<g fill="none" stroke="#000" stroke-width=".51">
<path d="M381 368.3h158.8v50.8h-158.8zM381 374.6h54.1M412.7 368.3v50.8M435.1 368.3v50.8M381 381h54.1M381 387.3h54.1M381 393.7h54.1M435.1 384h104.7M381 400h54.1M381 406.4h54.1M381 412.7h158.8M435.1 403.4h104.7"/>
<path d="M445.6 403.4v9.3M459.5 412.7v6.4M469.9 403.4v9.3M495.3 412.7v6.4M530.1 403.4v9.3"/>
</g>
<!-- layer: Symbol (ANSI) -->
<g fill="#000" stroke="#000" stroke-width=".4">
<path d="M194.4 119.7l2.4 .9zM195 118.9l1.8 1.7-2.4-.9zM202.6 118.7l-1.7 1.9zM202.6 118.7l.6 .7-2.3 1.2zM202.1 131.7l2.4-.7zM202.1 131.7l2.4-.7 .1 1zM114.6 170.8l1.7 1.9zM114.6 170.8l.8-.6 .9 2.5zM134.3 166.9l-.6 2.5zM134.3 166.9l.9 .4-1.5 2.1zM217.9 165.9l1.9-1.6zM217.9 165.9l1.9-1.6 .5 .9z"/>
<path d="M116 180.3l-1.8 1.8zM113.7 181.3l2.3-1-1.8 1.8zM205.2 181.2l2.4-.9zM205.2 181.2l2.4-.9 .2 1zM214.1 187.7l2.5 .1zM214.1 187.7l2.5 .1-.2 .9zM181.4 214.5l-.4 2.5zM181.4 214.5l-.4 2.5-.9-.3zM201.1 202.9l1.9 1.7zM201.1 202.9l1.9 1.7-.8 .6zM217.7 199.8l2.2 1.4zM217.7 199.8l2.2 1.4-.7 .7z"/>
<path d="M480.9 229v2.6zM480.9 229v2.6l-.9-.2zM193 246.8l2.3-1.2zM192.7 245.8l2.6-.2-2.3 1.2zM202.5 245.6l1.4 2.1zM202.5 245.6l1.4 2.1-1 .4zM279.9 297.4l2.1 1.5zM279.9 297.4l.7-.6 1.4 2.1zM276.5 367l2.1-1.3zM276.1 366.1l2.5-.4-2.1 1.3z"/>
</g>
<g font-size="8.4">
<text x="94.9" y="80.1">NPT 1/4</text>
<text x="231.6" y="101.7">O2 Input pipe</text>
<text x="49.5" y="130.8">Mask pipe</text>
<text x="245" y="225.6">OUTPUT CO2</text>
<text x="55.4" y="252.7">Ball pressure asjuting screw</text>
<text x="413.8" y="317.8">OUTPUT CO2</text>
</g>
<g font-size="6.3">
<text x="126.9" y="216.7">SECTION B-B</text>
<text x="129.1" y="224.2">SCALE 1 : 1</text>
<text x="300.2" y="252.9">B</text>
<text x="300.2" y="379.8">B</text>
</g>
<g font-size="4.2">
<text x="68.7" y="11.7">4</text>
<text x="208.4" y="11.7">3</text>
<text x="348.1" y="11.7">2</text>
<text x="487.8" y="11.7">1</text>
<text x="379.4" y="17.1">PARTS LIST</text>
<text x="242.9" y="22.9">ITEM</text>
<text x="256.5" y="23">QTY</text>
<text x="310.3" y="22.9">PART NUMBER</text>
<text x="410.1" y="23">DESCRIPTION</text>
<text x="493.6" y="22.9">WEBLINK</text>
<text x="246.6" y="28.8">1</text>
<text x="259.3" y="28.8">1</text>
<text x="267.3" y="28.8">PeerIntput</text>
<text x="382.4" y="28.8">3D PRINTED ABS</text>
<text x="246.6" y="34.5">2</text>
<text x="259.3" y="34.5">1</text>
<text x="267.3" y="34.5">output</text>
<text x="382.4" y="34.5">3D PRINTED ABS</text>
<text x="246.6" y="40.4">3</text>
<text x="259.3" y="40.3">1</text>
<text x="267.3" y="40.4">9657K810_COMPRESSION SPRING</text>
<text x="382.4" y="40.4">STEP AP203</text>
<text x="465.8" y="40.4">https://www.mcmaster.com/9657k81</text>
<text x="246.6" y="46.2">4</text>
<text x="259.3" y="46.2">1</text>
<text x="267.3" y="46.2">Food-Grade Abrasion-Resistant Natural Rubber Ball 5-8 in</text>
<text x="465.8" y="46.2">https://www.mcmaster.com/96385k61</text>
<text x="246.6" y="51.9">5</text>
<text x="259.3" y="51.9">1</text>
<text x="267.3" y="52">9555K330_FOOD-AND-BEVERAGE O-RING</text>
<text x="382.4" y="52">STEP AP203</text>
<text x="465.8" y="52">https://www.mcmaster.com/9555k33</text>
<text x="15.1" y="55.5">D</text>
<text x="246.6" y="57.8">6</text>
<text x="259.3" y="57.8">2</text>
<text x="267.3" y="57.8">Brass Barbed Hose Fitting for Air and Water</text>
<text x="382.4" y="57.8">STEP AP214</text>
<text x="465.8" y="57.8">https://www.mcmaster.com/5346k206</text>
<text x="540.9" y="55.5">D</text>
<text x="246.6" y="63.6">7</text>
<text x="259.3" y="63.6">2</text>
<text x="267.3" y="63.6">Unbrako - 1/4 x 2</text>
<text x="301.4" y="63.6">1/2</text>
<text x="382.4" y="63.6">Hexagon Socket Head Cap Screw</text>
<text x="246.6" y="69.4">8</text>
<text x="259.3" y="69.4">2</text>
<text x="267.3" y="69.4">ANSI B18.2.2 - 1/4 - 20</text>
<text x="382.4" y="69.4">Hex Nuts (Inch Series) Heavy Hex Nut</text>
<text x="246.6" y="75.2">9</text>
<text x="259.3" y="75.2">4</text>
<text x="267.3" y="75.2">ANSI B18.22.1 - 1/4 - narrow - Type B</text>
<text x="382.4" y="75.2">Plain Washer (Inch )Type A and B</text>
<text x="245.4" y="81">10</text>
<text x="259.3" y="81">1</text>
<text x="267.3" y="81">Unbrako - 10 x 1</text>
<text x="299.8" y="81">1/4</text>
<text x="382.4" y="81">Hexagon Socket Head Cap Screw</text>
<text x="227.6" y="131.2">6</text>
<text x="237.7" y="155.7">1</text>
<text x="15.2" y="163.4">C</text>
<text x="541" y="163.4">C</text>
<text x="262.7" y="172.8">4</text>
<text x="88.2" y="201">6</text>
<text x="258.5" y="199.4">5</text>
<text x="172.2" y="238.8">2</text>
<text x="227" y="240">3</text>
<text x="208" y="266.4">10</text>
<text x="15.3" y="271.4">B</text>
<text x="541.1" y="271.4">B</text>
<text x="252.5" y="280.4">9</text>
<text x="261.7" y="280.4">7</text>
<text x="242.6" y="377">2</text>
<text x="251.8" y="377">8</text>
<text x="447.1" y="377.4">Génération.Environnement.Solutions(G.E.S)</text>
<text x="15.2" y="379.3">A</text>
<text x="541" y="379.3">A</text>
<text x="458.1" y="397.7">POSITIVE PRESSURE REPIRATORY</text>
<text x="439.1" y="410.8">C</text>
<text x="470.4" y="412.2">PeerVavle</text>
<text x="532.6" y="410.8">01</text>
<text x="456.7" y="418.6">2</text>
<text x="505.3" y="418.5">2</text>
<text x="515" y="418.5">2</text>
<text x="68.7" y="423.2">4</text>
<text x="208.4" y="423.2">3</text>
<text x="348.1" y="423.2">2</text>
<text x="487.8" y="423.2">1</text>
</g>
<g font-size="3.5">
<text x="381.5" y="374.1">emile</text>
<text x="413.3" y="373.6">3/28/2020</text>
</g>
<g font-size="2.8">
<text x="381.5" y="370.8">DRAWN</text>
<text x="381.5" y="377.3">CHECKED</text>
<text x="381.5" y="383.6">QA</text>
<text x="381.5" y="390">MFG</text>
<text x="435.6" y="386.6">TITLE</text>
<text x="381.5" y="396.3">APPROVED</text>
<text x="437.5" y="406">SIZE</text>
<text x="470.4" y="406">DWG NO</text>
<text x="532.4" y="405.9">REV</text>
<text x="435.6" y="415.4">SCALE</text>
<text x="495.8" y="418.5">SHEET</text>
<text x="510.2" y="418.5">OF</text>
</g>
</svg>
